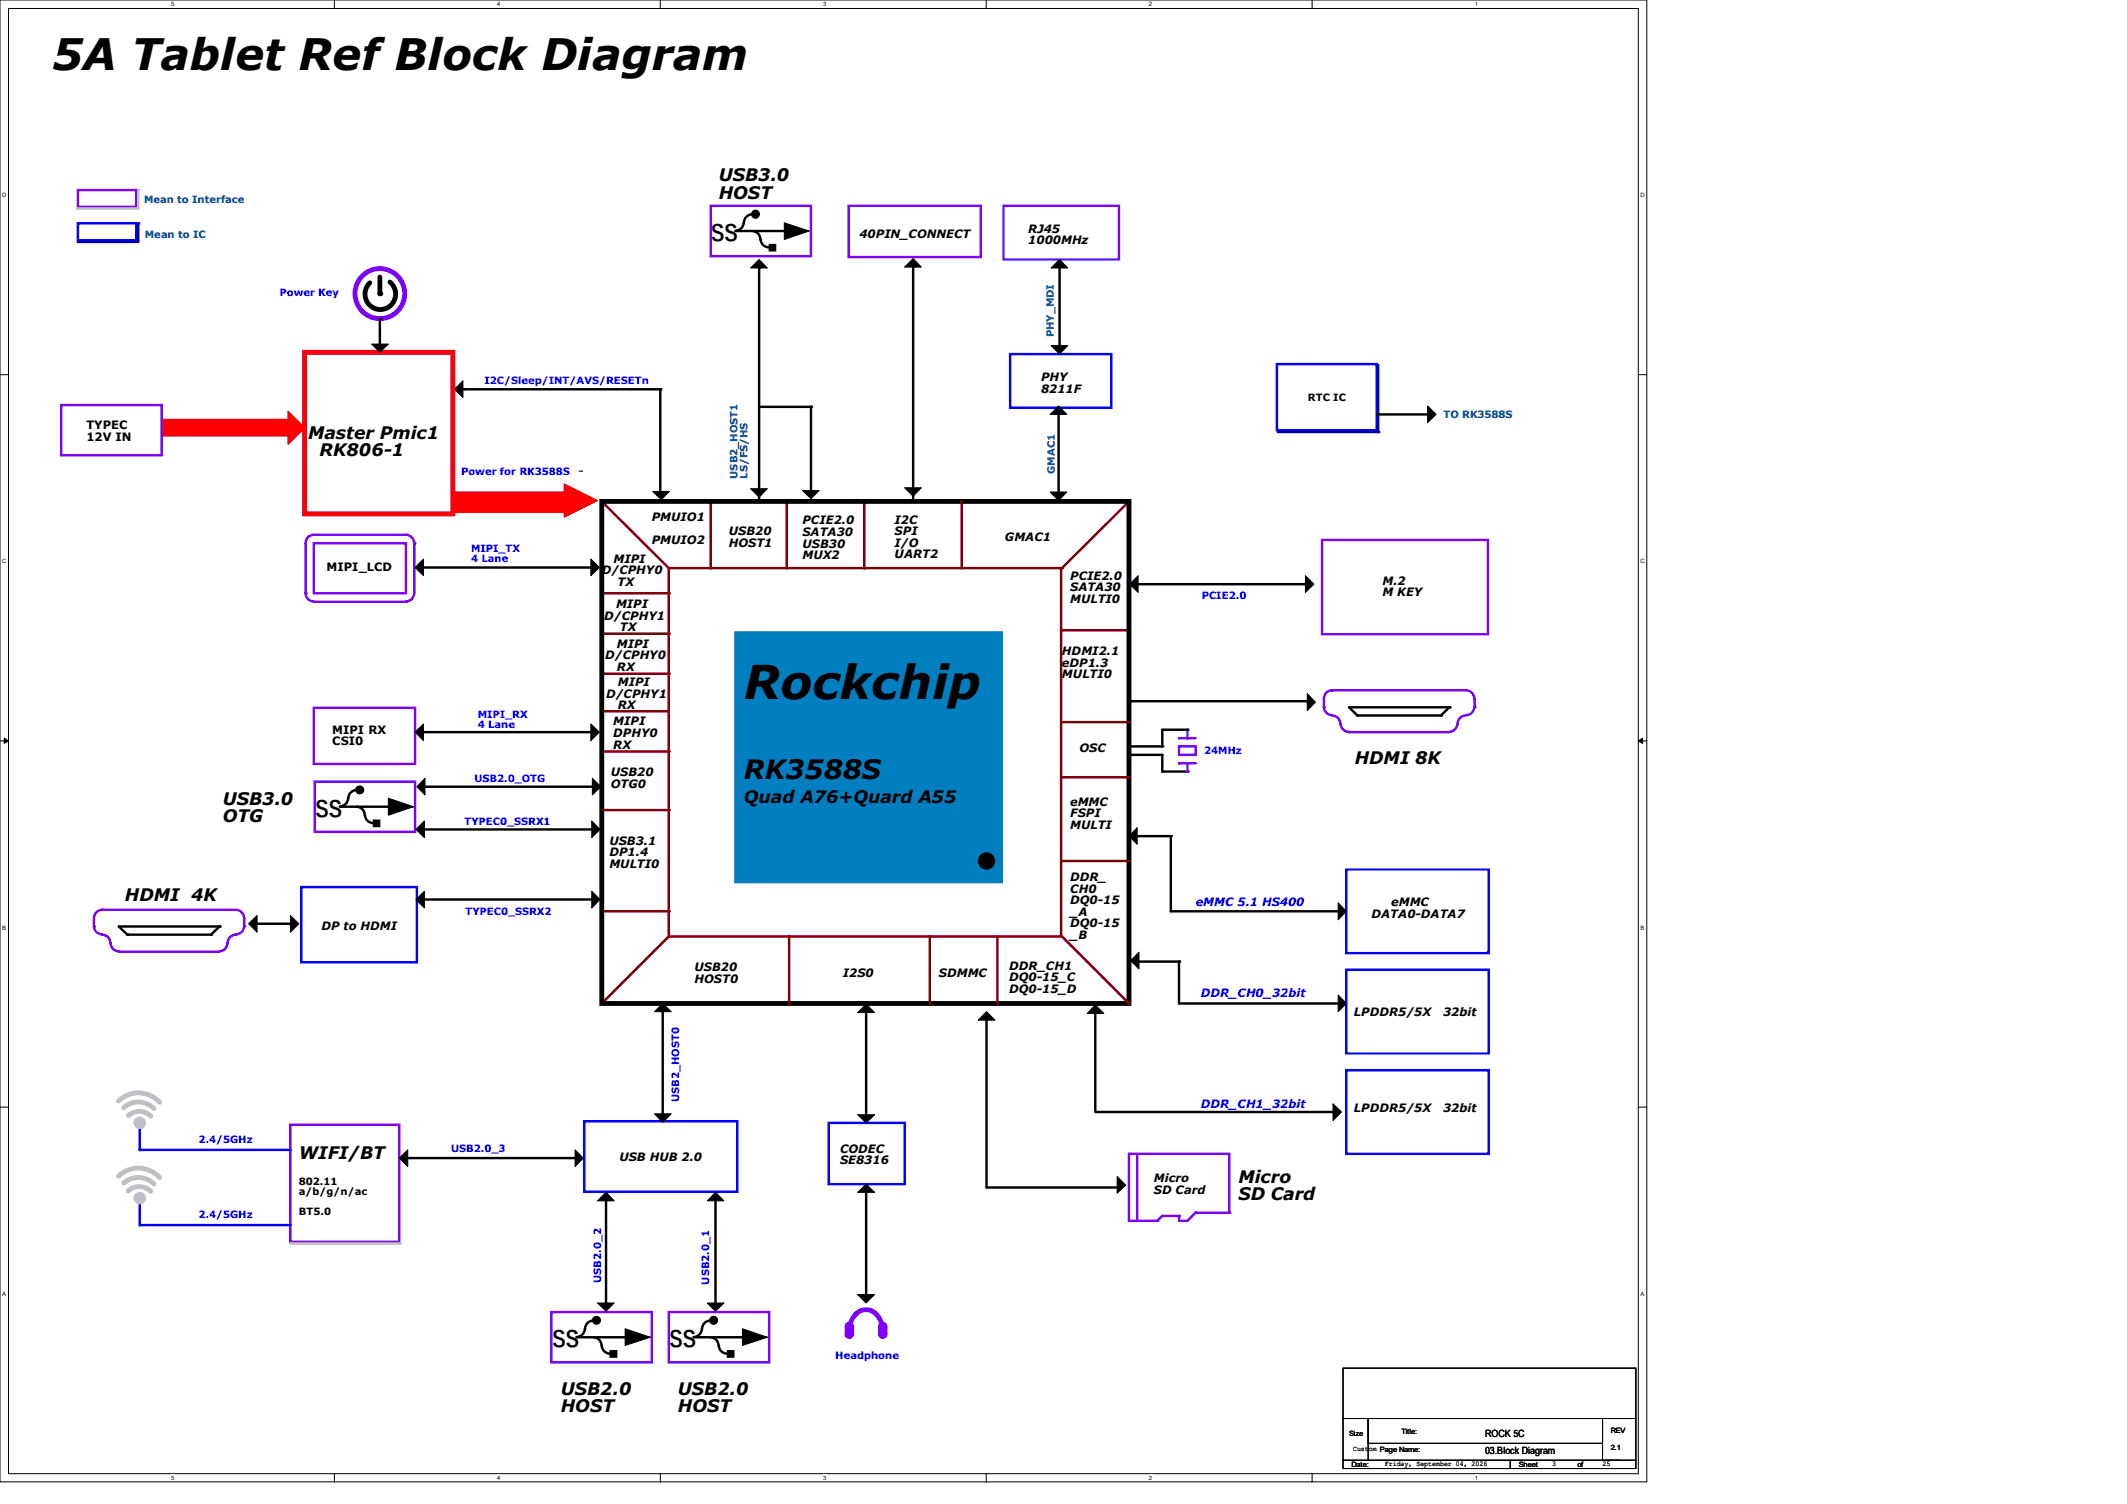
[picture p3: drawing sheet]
<svg xmlns="http://www.w3.org/2000/svg" width="297mm" height="210mm" viewBox="0 0 297 210" stroke-linecap="round" stroke-linejoin="round" font-family="sans-serif">
<path d="M0 0h230v206.9h-230zM1.2 1.2h227.6v204.6h-227.6z" fill="none" stroke="#000" stroke-width=".14"/>
<g fill="#fff">
<path d="M23.9 .1h.5v1h-.5z"/>
<path d="M23.9 205.9h.5v.9h-.5z"/>
</g>
<path d="M46.7 0v1.2M46.7 205.8v1.2" fill="none" stroke="#000" stroke-width=".14"/>
<g fill="#fff">
<path d="M69.4 .1h.5v1h-.5z"/>
<path d="M69.4 205.9h.5v.9h-.5z"/>
</g>
<path d="M92.2 0v1.2M92.2 205.8v1.2" fill="none" stroke="#000" stroke-width=".14"/>
<g fill="#fff">
<path d="M114.9 .1h.5v1h-.5z"/>
<path d="M114.9 205.9h.5v.9h-.5z"/>
</g>
<path d="M137.7 0v1.2M137.7 205.8v1.2" fill="none" stroke="#000" stroke-width=".14"/>
<g fill="#fff">
<path d="M160.4 .1h.5v1h-.5z"/>
<path d="M160.4 205.9h.5v.9h-.5z"/>
</g>
<path d="M183.2 0v1.2M183.2 205.8v1.2" fill="none" stroke="#000" stroke-width=".14"/>
<g fill="#fff">
<path d="M206 .1h.4v1h-.4z"/>
<path d="M206 205.9h.4v.9h-.4z"/>
<path d="M.3 26.8h.6v.9h-.6z"/>
<path d="M229.1 26.8h.6v.9h-.6z"/>
<path d="M.3 77.9h.6v.9h-.6z"/>
<path d="M229.1 77.9h.6v.9h-.6z"/>
</g>
<path d="M0 52.3h1.2M228.8 52.3h1.2" fill="none" stroke="#000" stroke-width=".14"/>
<g fill="#fff">
<path d="M.3 129h.5v1h-.5z"/>
<path d="M229.1 129h.5v1h-.5z"/>
</g>
<path d="M0 103.5h1.2M228.8 103.5h1.2" fill="none" stroke="#000" stroke-width=".14"/>
<path d="M.6 103.1l.6 .4-.6 .3zM228.8 103.5l.6-.4v.7z" fill="#000" stroke="#000" stroke-width=".14"/>
<g fill="#fff">
<path d="M.3 180.2h.5v.9h-.5z"/>
<path d="M229.1 180.2h.5v.9h-.5z"/>
</g>
<path d="M0 154.6h1.2M228.8 154.6h1.2" fill="none" stroke="#000" stroke-width=".14"/>
<g fill="#7f00ff" stroke="#7f00ff" stroke-width=".14">
<path d="M118 185.2h1.2v1.2h-1.2z" fill-rule="evenodd"/>
<path d="M122.7 185.2h1.2v1.2h-1.2z" fill-rule="evenodd"/>
<circle cx="118.6" cy="186.4" r=".56"/>
<circle cx="123.3" cy="186.4" r=".56"/>
<circle cx="118.6" cy="185.2" r=".56"/>
<circle cx="123.3" cy="185.2" r=".56"/>
</g>
<path d="M118.6 185.8a2.71 2.71 0 0 1 2.3-2.9 2.71 2.71 0 0 1 2.3 2.9" fill="none" stroke="#7f00ff" stroke-width=".68"/>
<g fill="#000" stroke="#000" stroke-width=".14">
<path d="M64.6 53.2v2.3l-1.1-1.1z" fill-rule="evenodd"/>
<path d="M182.5 96.9l1.2 1.1-1.2 1.2z" fill-rule="evenodd"/>
</g>
<path d="M64.7 54.4h27.5v14.4M157.9 97.9h25.1" fill="none" stroke="#000" stroke-width=".34"/>
<g fill="#000">
<circle cx="64.7" cy="54.4" r=".17"/>
<circle cx="92.2" cy="54.4" r=".17"/>
<circle cx="157.9" cy="97.9" r=".17"/>
</g>
<path d="M178.3 50.8h13.9v9.3h-13.9z" fill="none" stroke="#00f" stroke-width=".34"/>
<path d="M178.4 60.3h14" fill="none" stroke="#00009f" stroke-width=".34"/>
<circle cx="192.4" cy="60.3" r=".17" fill="#00009f"/>
<path d="M192.4 51v9.3" fill="none" stroke="#00009f" stroke-width=".34"/>
<circle cx="192.4" cy="60.3" r=".17" fill="#00009f"/>
<path d="M199.3 56.7l1.2 1.2-1.2 1.1z" fill-rule="evenodd" fill="#000" stroke="#000" stroke-width=".14"/>
<path d="M192.3 57.9h7" fill="none" stroke="#000" stroke-width=".34"/>
<circle cx="199.3" cy="57.9" r=".17" fill="#000"/>
<path d="M148.3 88h9.3" fill="none" stroke="#7f0000" stroke-width=".34"/>
<circle cx="157.6" cy="88" r=".17" fill="#7f0000"/>
<path d="M99.2 70v9.3" fill="none" stroke="#7f0000" stroke-width=".34"/>
<circle cx="99.2" cy="79.3" r=".17" fill="#7f0000"/>
<path d="M80.9 65.8h.3M81.2 65.8h.1" fill="none" stroke="#000" stroke-width=".14"/>
<path d="M84 70l9.4 9.3" fill="none" stroke="#7f0000" stroke-width=".34"/>
<circle cx="93.4" cy="79.3" r=".17" fill="#7f0000"/>
<path d="M84 104.9h9.4" fill="none" stroke="#7f0000" stroke-width=".34"/>
<circle cx="93.4" cy="104.9" r=".17" fill="#7f0000"/>
<path d="M84 82.8h9.4" fill="none" stroke="#7f0000" stroke-width=".34"/>
<circle cx="93.4" cy="82.8" r=".17" fill="#7f0000"/>
<path d="M84 88.5h9.4" fill="none" stroke="#7f0000" stroke-width=".34"/>
<circle cx="93.4" cy="88.5" r=".17" fill="#7f0000"/>
<path d="M84 94.1h9.4" fill="none" stroke="#7f0000" stroke-width=".34"/>
<circle cx="93.4" cy="94.1" r=".17" fill="#7f0000"/>
<path d="M83.9 99.3h9.4" fill="none" stroke="#7f0000" stroke-width=".34"/>
<circle cx="93.3" cy="99.3" r=".17" fill="#7f0000"/>
<path d="M93.4 130.8l-9.4 9.3" fill="none" stroke="#7f0000" stroke-width=".34"/>
<circle cx="84" cy="140.1" r=".17" fill="#7f0000"/>
<path d="M120.7 70v9.3" fill="none" stroke="#7f0000" stroke-width=".34"/>
<circle cx="120.7" cy="79.3" r=".17" fill="#7f0000"/>
<path d="M84 127.3h9.4" fill="none" stroke="#7f0000" stroke-width=".34"/>
<circle cx="93.4" cy="127.3" r=".17" fill="#7f0000"/>
<path d="M157.6 70l-9.3 9.3" fill="none" stroke="#7f0000" stroke-width=".34"/>
<circle cx="148.3" cy="79.3" r=".17" fill="#7f0000"/>
<path d="M109.9 70v9.3" fill="none" stroke="#7f0000" stroke-width=".34"/>
<circle cx="109.9" cy="79.3" r=".17" fill="#7f0000"/>
<path d="M84 70h73.6v70.1h-73.6z" fill="none" stroke="#000" stroke-width=".68"/>
<path d="M102.6 88.2h37.4v35.1h-37.4z" fill-rule="evenodd" fill="#007fc0" stroke="#007fc0" stroke-width=".14"/>
<g fill="#000" stroke="#000" stroke-width=".14">
<path d="M106 36.2l1.1 1.2h-2.3z" fill-rule="evenodd"/>
<path d="M107.4 34.1h.9v1h-.9z" fill-rule="evenodd"/>
<path d="M109.5 31.1l3.5 1.2h-1.2h1.2l-3.5 1.1z" fill-rule="evenodd"/>
<path d="M104.8 68.2h2.3l-1.1 1.2z" fill-rule="evenodd"/>
<circle cx="105.5" cy="29.9" r=".56"/>
<circle cx="137.8" cy="120.2" r="1.14"/>
</g>
<path d="M102.7 32.3h7.8M103.8 31.1a1.14 1.14 0 0 1-1.1 1.1M105.1 32.3a1.15 1.15 0 0 1 1.1 1.1M105.1 29.9a1.15 1.15 0 0 0-1.2 1.2M106 37.4v32.2M106.2 33.4a1.15 1.15 0 0 0 1.2 1.1M157.6 105.4h4.7v2.3h3.5" fill="none" stroke="#000" stroke-width=".34"/>
<path d="M93.4 79.3h54.8v51.5h-54.8z" fill="none" stroke="#7f0000" stroke-width=".34"/>
<g fill="#000">
<circle cx="106" cy="37.4" r=".17"/>
<circle cx="110.5" cy="32.3" r=".17"/>
<circle cx="157.6" cy="105.4" r=".17"/>
<circle cx="162.3" cy="107.7" r=".17"/>
<circle cx="165.8" cy="107.7" r=".17"/>
</g>
<path d="M99.2 28.7h14v7.1h-14zM164.6 104.2h2.4v1.2h-2.4zM164.6 103.1h2.4" fill="none" stroke="#7f00ff" stroke-width=".34"/>
<circle cx="164.6" cy="103.1" r=".17" fill="#7f00ff"/>
<path d="M165.8 101.9v1.2" fill="none" stroke="#7f00ff" stroke-width=".34"/>
<circle cx="165.8" cy="103.1" r=".17" fill="#7f00ff"/>
<path d="M164.6 106.6h2.4" fill="none" stroke="#7f00ff" stroke-width=".34"/>
<circle cx="164.6" cy="106.6" r=".17" fill="#7f00ff"/>
<path d="M165.8 106.6v1.1" fill="none" stroke="#7f00ff" stroke-width=".34"/>
<circle cx="165.8" cy="107.7" r=".17" fill="#7f00ff"/>
<path d="M165.8 101.9h-3.5v2.3h-4.7" fill="none" stroke="#000" stroke-width=".34"/>
<g fill="#000">
<circle cx="157.6" cy="104.2" r=".17"/>
<circle cx="162.3" cy="104.2" r=".17"/>
<circle cx="165.8" cy="101.9" r=".17"/>
</g>
<path d="M148.3 130.8l9.3 9.3" fill="none" stroke="#7f0000" stroke-width=".34"/>
<circle cx="157.6" cy="140.1" r=".17" fill="#7f0000"/>
<path d="M148.3 100.8h9.3" fill="none" stroke="#7f0000" stroke-width=".34"/>
<circle cx="157.6" cy="100.8" r=".17" fill="#7f0000"/>
<path d="M148.3 120.2h9.3" fill="none" stroke="#7f0000" stroke-width=".34"/>
<circle cx="157.6" cy="120.2" r=".17" fill="#7f0000"/>
<path d="M139.3 130.8v9.3" fill="none" stroke="#7f0000" stroke-width=".34"/>
<circle cx="139.3" cy="140.1" r=".17" fill="#7f0000"/>
<path d="M188 121.4h19.9v11.7h-19.9zM188 135.4h19.9v11.7h-19.9z" fill="none" stroke="#00f" stroke-width=".34"/>
<path d="M186.9 126.1l1.1 1.2-1.1 1.1z" fill-rule="evenodd" fill="#000" stroke="#000" stroke-width=".14"/>
<path d="M163.5 127.3h23.4" fill="none" stroke="#000" stroke-width=".34"/>
<circle cx="186.9" cy="127.3" r=".17" fill="#000"/>
<path d="M148.3 108.5h9.3" fill="none" stroke="#7f0000" stroke-width=".34"/>
<circle cx="157.6" cy="108.5" r=".17" fill="#7f0000"/>
<path d="M163.5 116.8v10.5M153 141.3v13.8" fill="none" stroke="#000" stroke-width=".34"/>
<g fill="#000">
<circle cx="163.5" cy="116.8" r=".17"/>
<circle cx="153" cy="141.3" r=".17"/>
</g>
<g fill="#000" stroke="#000" stroke-width=".14">
<path d="M158.8 115.6v2.3l-1.2-1.1z" fill-rule="evenodd"/>
<path d="M153 140.3l1.1 1.2h-2.3z" fill-rule="evenodd"/>
<path d="M186.1 154.1l1.2 1.2-1.2 1.2z" fill-rule="evenodd"/>
</g>
<path d="M42.5 49.2h20.7v22.6h-20.7z" fill="none" stroke="#f00" stroke-width=".68"/>
<g fill="#f00" stroke="#f00" stroke-width=".14">
<path d="M63.3 68.7h15.6v2.8h-15.6z" fill-rule="evenodd"/>
<path d="M78.8 67.6l4.6 2.3-4.6 2.3z" fill-rule="evenodd"/>
</g>
<path d="M167 169.3h4.7" fill="none" stroke="#7f00ff" stroke-width=".34"/>
<circle cx="167" cy="169.3" r=".17" fill="#7f00ff"/>
<path d="M167 169.3l-1.2 1.2" fill="none" stroke="#7f00ff" stroke-width=".34"/>
<circle cx="167" cy="169.3" r=".17" fill="#7f00ff"/>
<path d="M164.6 170.5h1.2" fill="none" stroke="#7f00ff" stroke-width=".34"/>
<circle cx="164.6" cy="170.5" r=".17" fill="#7f00ff"/>
<path d="M164.6 169.8v.7" fill="none" stroke="#7f00ff" stroke-width=".34"/>
<circle cx="164.6" cy="169.8" r=".17" fill="#7f00ff"/>
<path d="M162.3 169.8h2.3" fill="none" stroke="#7f00ff" stroke-width=".34"/>
<circle cx="162.3" cy="169.8" r=".17" fill="#7f00ff"/>
<path d="M162.3 169.8l-.7 .7" fill="none" stroke="#7f00ff" stroke-width=".34"/>
<circle cx="161.6" cy="170.5" r=".17" fill="#7f00ff"/>
<path d="M157.6 170.5h4" fill="none" stroke="#7f00ff" stroke-width=".34"/>
<circle cx="161.6" cy="170.5" r=".17" fill="#7f00ff"/>
<path d="M157.6 161.1h14.1" fill="none" stroke="#7f00ff" stroke-width=".34"/>
<circle cx="157.6" cy="161.1" r=".17" fill="#7f00ff"/>
<path d="M158.8 161.1v9.4" fill="none" stroke="#7f00ff" stroke-width=".34"/>
<circle cx="158.8" cy="170.5" r=".17" fill="#7f00ff"/>
<path d="M171.7 161.1v8.2" fill="none" stroke="#7f00ff" stroke-width=".34"/>
<circle cx="171.7" cy="169.3" r=".17" fill="#7f00ff"/>
<path d="M157.6 161.1v9.4" fill="none" stroke="#7f00ff" stroke-width=".34"/>
<circle cx="157.6" cy="170.5" r=".17" fill="#7f00ff"/>
<g fill="#000" stroke="#000" stroke-width=".14">
<path d="M91.1 68.6h2.4l-1.2 1.2z" fill-rule="evenodd"/>
<path d="M137.8 141.3l1.1 1.2h-2.3z" fill-rule="evenodd"/>
<path d="M156 164.3l1.2 1.2-1.2 1.1z" fill-rule="evenodd"/>
</g>
<path d="M137.8 141.7v24.1h18.5" fill="none" stroke="#000" stroke-width=".34"/>
<g fill="#000">
<circle cx="137.8" cy="141.7" r=".17"/>
<circle cx="156.3" cy="165.8" r=".17"/>
</g>
<g fill="#f00" stroke="#f00" stroke-width=".14">
<path d="M22.7 58.5h17.5v2.4h-17.5z" fill-rule="evenodd"/>
<path d="M40.2 57.4l2.3 2.3-2.3 2.4z" fill-rule="evenodd"/>
</g>
<path d="M129.8 130.8v9.3" fill="none" stroke="#7f0000" stroke-width=".34"/>
<circle cx="129.8" cy="140.1" r=".17" fill="#7f0000"/>
<path d="M10.9 26.5h8.2v2.4h-8.2z" fill="none" stroke="#7f00ff" stroke-width=".34"/>
<path d="M19.3 26.5v2.6" fill="none" stroke="#c0c0c0" stroke-width=".34"/>
<circle cx="19.3" cy="26.5" r=".17" fill="#c0c0c0"/>
<path d="M10.8 29.1h8.5" fill="none" stroke="#c0c0c0" stroke-width=".34"/>
<circle cx="10.8" cy="29.1" r=".17" fill="#c0c0c0"/>
<path d="M10.9 31.2h8.2v2.4h-8.2z" fill="none" stroke="#00f" stroke-width=".34"/>
<path d="M10.9 33.8h8.4" fill="none" stroke="#00009f" stroke-width=".34"/>
<circle cx="10.9" cy="33.8" r=".17" fill="#00009f"/>
<path d="M19.3 31.2v2.6" fill="none" stroke="#00009f" stroke-width=".34"/>
<circle cx="19.3" cy="31.2" r=".17" fill="#00009f"/>
<path d="M110.2 130.8v9.3" fill="none" stroke="#7f0000" stroke-width=".34"/>
<circle cx="110.2" cy="140.1" r=".17" fill="#7f0000"/>
<path d="M106.2 56.8h7v11.7M153 155.3h33.6" fill="none" stroke="#000" stroke-width=".34"/>
<g fill="#000">
<circle cx="113.2" cy="56.8" r=".17"/>
<circle cx="186.6" cy="155.3" r=".17"/>
</g>
<path d="M112.1 68.5h2.3l-1.2 1.1z" fill-rule="evenodd" fill="#000" stroke="#000" stroke-width=".14"/>
<path d="M188 149.4h19.9v11.7h-19.9z" fill="none" stroke="#00f" stroke-width=".34"/>
<path d="M134.3 70v9.3" fill="none" stroke="#7f0000" stroke-width=".34"/>
<circle cx="134.3" cy="79.3" r=".17" fill="#7f0000"/>
<path d="M57.9 75.9v6.9" fill="none" stroke="#7f00ff" stroke-width=".34"/>
<circle cx="57.9" cy="75.9" r=".17" fill="#7f00ff"/>
<path d="M43.8 74.7h12.9" fill="none" stroke="#7f00ff" stroke-width=".34"/>
<circle cx="56.7" cy="74.7" r=".17" fill="#7f00ff"/>
<path d="M42.7 75.9v6.9" fill="none" stroke="#7f00ff" stroke-width=".34"/>
<circle cx="42.7" cy="82.8" r=".17" fill="#7f00ff"/>
<path d="M43.8 74.7a1.14 1.14 0 0 0-1.1 1.2M56.7 74.7a1.15 1.15 0 0 1 1.1 1.2M42.7 82.8a1.14 1.14 0 0 0 1.1 1.2M43.8 84h12.9M57.8 82.8a1.15 1.15 0 0 1-1.1 1.2" fill="none" stroke="#7f00ff" stroke-width=".34"/>
<circle cx="56.7" cy="84" r=".17" fill="#7f00ff"/>
<path d="M43.8 75.9h12.9v6.9h-12.9zM186 96.4h18.7" fill="none" stroke="#7f00ff" stroke-width=".34"/>
<circle cx="186" cy="96.4" r=".17" fill="#7f00ff"/>
<path d="M184.9 97.6v1.2" fill="none" stroke="#7f00ff" stroke-width=".34"/>
<circle cx="184.9" cy="98.8" r=".17" fill="#7f00ff"/>
<path d="M188.4 102.2h14" fill="none" stroke="#7f00ff" stroke-width=".34"/>
<circle cx="188.4" cy="102.2" r=".17" fill="#7f00ff"/>
<path d="M184.9 98.8a1.15 1.15 0 0 0 1.1 1.1M186 99.9a1.14 1.14 0 0 1 1.2 1.2M205.9 97.6v1.2M187.2 101.1a1.15 1.15 0 0 0 1.2 1.1" fill="none" stroke="#7f00ff" stroke-width=".34"/>
<circle cx="205.9" cy="98.8" r=".17" fill="#7f00ff"/>
<path d="M186 96.4a1.14 1.14 0 0 0-1.1 1.2M204.7 99.9a1.15 1.15 0 0 0-1.2 1.2M204.7 96.4a1.16 1.16 0 0 1 1.2 1.2M205.9 98.8a1.15 1.15 0 0 1-1.2 1.1M203.5 101.1a1.14 1.14 0 0 1-1.1 1.1M40.6 157.1h15.2v16.3h-15.2z" fill="none" stroke="#7f00ff" stroke-width=".34"/>
<path d="M188.4 98.8h14l-1.2 1.1h-11.7zM158.8 116.8h4.7M158.8 134.3h5.8v5.8h22.3" fill="none" stroke="#000" stroke-width=".34"/>
<g fill="#000">
<circle cx="189.5" cy="99.9" r=".17"/>
<circle cx="201.2" cy="99.9" r=".17"/>
<circle cx="202.4" cy="98.8" r=".17"/>
<circle cx="158.8" cy="116.8" r=".17"/>
<circle cx="164.6" cy="134.3" r=".17"/>
<circle cx="186.9" cy="140.1" r=".17"/>
</g>
<g fill="#000" stroke="#000" stroke-width=".14">
<path d="M157.9 134.2l1.1-1.2v2.3z" fill-rule="evenodd"/>
<path d="M186.9 138.9l1.1 1.2-1.1 1.2z" fill-rule="evenodd"/>
</g>
<path d="M16.5 164.2a4 4 0 0 1 5.8 .2M17.3 165.2a3.1 3.1 0 0 1 4.2 .1M17.9 166.3a2.26 2.26 0 0 1 3.2 .1" fill="none" stroke="#c0c0c0" stroke-width=".68"/>
<path d="M19.5 167.6v3.5" fill="none" stroke="#00f" stroke-width=".34"/>
<circle cx="19.5" cy="171.1" r=".17" fill="#00f"/>
<path d="M40.6 173.7h15.4" fill="none" stroke="#c0c0c0" stroke-width=".34"/>
<circle cx="40.6" cy="173.7" r=".17" fill="#c0c0c0"/>
<path d="M16.5 153.7a4 4 0 0 1 5.8 .2M17.3 154.7a3.1 3.1 0 0 1 4.2 .1M17.9 155.8a2.28 2.28 0 0 1 3.2 .1" fill="none" stroke="#c0c0c0" stroke-width=".68"/>
<path d="M19.5 157.1v3.5" fill="none" stroke="#00f" stroke-width=".34"/>
<circle cx="19.5" cy="160.6" r=".17" fill="#00f"/>
<circle cx="19.5" cy="167.3" r=".8" fill="#c0c0c0" stroke="#c0c0c0" stroke-width=".14"/>
<path d="M19.5 171.1h21.1" fill="none" stroke="#00f" stroke-width=".34"/>
<circle cx="19.5" cy="171.1" r=".17" fill="#00f"/>
<path d="M19.5 160.6h21.1" fill="none" stroke="#00f" stroke-width=".34"/>
<circle cx="19.5" cy="160.6" r=".17" fill="#00f"/>
<circle cx="19.5" cy="156.8" r=".8" fill="#c0c0c0" stroke="#c0c0c0" stroke-width=".14"/>
<path d="M53 44.5v3.5M56.9 161.7h23.4M80.5 186.7h7.8M81.7 185.5a1.15 1.15 0 0 1-1.2 1.2M82.8 186.7a1.14 1.14 0 0 1 1.2 1.2M82.8 184.4a1.14 1.14 0 0 0-1.1 1.1M84 187.9a1.14 1.14 0 0 0 1.2 1.1M96.9 186.7h7.8M98 185.5a1.14 1.14 0 0 1-1.1 1.2M99.2 186.7a1.15 1.15 0 0 1 1.1 1.2M99.2 184.4a1.14 1.14 0 0 0-1.2 1.1M100.4 187.9a1.14 1.14 0 0 0 1.1 1.1" fill="none" stroke="#000" stroke-width=".34"/>
<g fill="#000">
<circle cx="53" cy="44.5" r=".17"/>
<circle cx="53" cy="41" r=".34"/>
<circle cx="80.3" cy="161.7" r=".17"/>
<circle cx="88.3" cy="186.7" r=".17"/>
<circle cx="104.7" cy="186.7" r=".17"/>
</g>
<g fill="#000" stroke="#000" stroke-width=".14">
<path d="M51.9 48h2.3l-1.2 1.2z" fill-rule="evenodd"/>
<path d="M55.8 161.7l1.1-1.1v2.3z" fill-rule="evenodd"/>
<path d="M80.3 160.6l1.1 1.1-1.1 1.2z" fill-rule="evenodd"/>
<path d="M85.2 188.6h.9v.9h-.9z" fill-rule="evenodd"/>
<path d="M87.3 185.5l3.5 1.2h-1.2h1.2l-3.5 1.2z" fill-rule="evenodd"/>
<path d="M101.6 188.6h.9v.9h-.9z" fill-rule="evenodd"/>
<path d="M103.7 185.5l3.4 1.2h-1.1h1.1l-3.4 1.2z" fill-rule="evenodd"/>
<circle cx="83.3" cy="184.4" r=".56"/>
<circle cx="99.6" cy="184.4" r=".56"/>
</g>
<circle cx="53" cy="41" r="3.5" fill="none" stroke="#7f00ff" stroke-width=".68"/>
<path d="M53 38.7v2.3M54.4 39.4a2.15 2.15 0 0 1 .3 3.1 2.15 2.15 0 0 1-3.1 .1 2.15 2.15 0 0 1 0-3.1" fill="none" stroke="#000" stroke-width=".68"/>
<path d="M81.6 156.6h21.4v9.8h-21.4zM115.7 156.8h10.6v8.6h-10.6z" fill="none" stroke="#00f" stroke-width=".34"/>
<path d="M43.8 98.8h14.2v7.9h-14.2zM77 183.2h14v7h-14zM93.4 183.2h14v7h-14z" fill="none" stroke="#7f00ff" stroke-width=".34"/>
<path d="M84 113.1h9.4" fill="none" stroke="#7f0000" stroke-width=".34"/>
<circle cx="93.4" cy="113.1" r=".17" fill="#7f0000"/>
<path d="M47.5 112.6h7.8M48.6 111.5a1.15 1.15 0 0 1-1.1 1.1M49.8 112.6a1.14 1.14 0 0 1 1.1 1.2M49.8 110.3a1.14 1.14 0 0 0-1.2 1.2M51 113.8a1.15 1.15 0 0 0 1.1 1.1" fill="none" stroke="#000" stroke-width=".34"/>
<circle cx="55.3" cy="112.6" r=".17" fill="#000"/>
<g fill="#000" stroke="#000" stroke-width=".14">
<path d="M52.1 114.5h.9v.9h-.9z" fill-rule="evenodd"/>
<path d="M54.2 111.5l3.5 1.1h-1.1h1.1l-3.5 1.2z" fill-rule="evenodd"/>
<circle cx="50.2" cy="110.3" r=".56"/>
</g>
<path d="M43.9 109.1h14.1v7.1h-14.1zM14.3 127h18.7" fill="none" stroke="#7f00ff" stroke-width=".34"/>
<path d="M42.1 123.9h16.1v10.5h-16.1z" fill="none" stroke="#00f" stroke-width=".34"/>
<circle cx="14.3" cy="127" r=".17" fill="#7f00ff"/>
<path d="M13.1 128.2v1.2" fill="none" stroke="#7f00ff" stroke-width=".34"/>
<circle cx="13.1" cy="129.4" r=".17" fill="#7f00ff"/>
<path d="M16.6 132.9h14" fill="none" stroke="#7f00ff" stroke-width=".34"/>
<circle cx="16.6" cy="132.9" r=".17" fill="#7f00ff"/>
<path d="M13.1 129.4a1.15 1.15 0 0 0 1.2 1.1M14.3 130.5a1.16 1.16 0 0 1 1.1 1.2M15.5 131.7a1.15 1.15 0 0 0 1.1 1.1M34.1 128.2v1.2" fill="none" stroke="#7f00ff" stroke-width=".34"/>
<circle cx="34.1" cy="129.4" r=".17" fill="#7f00ff"/>
<path d="M118.5 28.7h18.4v7.2h-18.4zM140.1 28.7h16.2v7.5h-16.2zM8.6 56.6h14v7h-14zM184.6 75.4h23.2v13.2h-23.2zM14.3 127a1.14 1.14 0 0 0-1.2 1.2M31.8 131.7a1.16 1.16 0 0 1-1.2 1.1M33 130.5a1.15 1.15 0 0 0-1.2 1.2M33 127a1.15 1.15 0 0 1 1.1 1.2M34.1 129.4a1.14 1.14 0 0 1-1.1 1.1" fill="none" stroke="#7f00ff" stroke-width=".34"/>
<g fill="none" stroke="#000" stroke-width=".34">
<path d="M127.5 37.3v32.3M148 36.6v11.7M147.8 57v11.7M59.1 79.2h23.4M158.9 81.6h23.4M59.1 102.2h23.4M59.3 115.8h23.3M59.4 109.9h23.3M16.6 129.4h14l-1.1 1.1h-11.7zM35.9 129h4.7M59.3 125.6h23.3M92.5 140.3v16"/>
<path d="M120.9 140.5v15.8M84.6 166.8v15.8M99.9 166.8v15.8M120.9 165.6v15.9"/>
</g>
<g fill="#000">
<circle cx="127.5" cy="37.3" r=".17"/>
<circle cx="148" cy="36.6" r=".17"/>
<circle cx="147.8" cy="57" r=".17"/>
<circle cx="82.5" cy="79.2" r=".17"/>
<circle cx="182.3" cy="81.6" r=".17"/>
<circle cx="82.5" cy="102.2" r=".17"/>
<circle cx="82.6" cy="115.8" r=".17"/>
<circle cx="82.7" cy="109.9" r=".17"/>
<circle cx="17.8" cy="130.5" r=".17"/>
<circle cx="29.5" cy="130.5" r=".17"/>
<circle cx="30.6" cy="129.4" r=".17"/>
<circle cx="40.6" cy="129" r=".17"/>
<circle cx="82.6" cy="125.6" r=".17"/>
<circle cx="92.5" cy="140.3" r=".17"/>
<circle cx="120.9" cy="140.5" r=".17"/>
<circle cx="84.6" cy="166.8" r=".17"/>
<circle cx="99.9" cy="166.8" r=".17"/>
<circle cx="120.9" cy="165.6" r=".17"/>
</g>
<path d="M141.1 49.4h14.1v7.5h-14.1z" fill="none" stroke="#00f" stroke-width=".34"/>
<g fill="#000" stroke="#000" stroke-width=".14">
<path d="M127.5 36.1l1.2 1.2h-2.4z" fill-rule="evenodd"/>
<path d="M148 36.2l1.1 1.2h-2.3z" fill-rule="evenodd"/>
<path d="M147.8 56.7l1.2 1.2h-2.4z" fill-rule="evenodd"/>
<path d="M146.8 48.3h2.3l-1.1 1.1z" fill-rule="evenodd"/>
<path d="M58 79.2l1.1-1.1v2.3z" fill-rule="evenodd"/>
<path d="M82.5 78.1l1.2 1.1-1.2 1.2z" fill-rule="evenodd"/>
<path d="M126.3 68.1h2.4l-1.2 1.2z" fill-rule="evenodd"/>
<path d="M146.6 68.7h2.4l-1.2 1.2z" fill-rule="evenodd"/>
<path d="M158.9 80.4v2.3l-1.2-1.1z" fill-rule="evenodd"/>
<path d="M182.3 80.4l1.2 1.2-1.2 1.1z" fill-rule="evenodd"/>
<path d="M58 102.2l1.1-1.1v2.3z" fill-rule="evenodd"/>
<path d="M59.3 114.6v2.4l-1.2-1.2z" fill-rule="evenodd"/>
<path d="M59.4 108.7v2.3l-1.2-1.1z" fill-rule="evenodd"/>
<path d="M82.5 101.1l1.2 1.1-1.2 1.2z" fill-rule="evenodd"/>
<path d="M82.6 114.6l1.2 1.2-1.2 1.2z" fill-rule="evenodd"/>
<path d="M82.7 108.7l1.2 1.2-1.2 1.1z" fill-rule="evenodd"/>
<path d="M34.7 129l1.2-1.2v2.4z" fill-rule="evenodd"/>
<path d="M40.6 127.8l1.1 1.2-1.1 1.2z" fill-rule="evenodd"/>
<path d="M58.1 125.6l1.2-1.1v2.3z" fill-rule="evenodd"/>
<path d="M82.6 124.5l1.2 1.1-1.2 1.2z" fill-rule="evenodd"/>
<path d="M92.5 140.1l1.2 1.2h-2.3z" fill-rule="evenodd"/>
<path d="M91.4 155.5h2.3l-1.2 1.2z" fill-rule="evenodd"/>
<path d="M119.8 155.7h2.3l-1.2 1.1z" fill-rule="evenodd"/>
<path d="M120.9 140.2l1.2 1.2h-2.3z" fill-rule="evenodd"/>
<path d="M83.4 167.7l1.2-1.2 1.2 1.2z" fill-rule="evenodd"/>
<path d="M99.9 166.5l1.2 1.2h-2.3z" fill-rule="evenodd"/>
<path d="M119.8 166.5l1.1-1.1 1.2 1.1z" fill-rule="evenodd"/>
<path d="M83.4 181.9h2.4l-1.2 1.2z" fill-rule="evenodd"/>
<path d="M98.8 181.9h2.3l-1.2 1.2z" fill-rule="evenodd"/>
<path d="M119.8 180.8h2.3l-1.2 1.1z" fill-rule="evenodd"/>
</g>
<path d="M187.5 191.1h40.9v7h-40.9zM187.5 198.1h3.6v5.8h-3.6zM191.1 198.1h32.7v3.4h-32.7zM223.8 198.1h4.6v5.8h-4.6zM187.5 203.9h23.4v1.2h-23.4zM191.1 203.9h35M210.9 203.9h17.5v1.2h-17.5zM226.1 203.9h.1" fill="none" stroke="#000" stroke-width=".14"/>
<text font-size="6.5" x="103.9" y="97.6">Rockchip</text>
<text font-size="6.1" x="7.3" y="9.8">5A Tablet Ref Block Diagram</text>
<text font-size="3.7" x="103.9" y="108.8">RK3588S</text>
<g font-size="3.4">
<text x="99.3" y="33.5">SS</text>
<text x="44.1" y="113.9">SS</text>
<text x="77.1" y="188">SS</text>
<text x="93.5" y="188">SS</text>
</g>
<g font-size="2.4">
<text x="100.4" y="25.3">USB3.0</text>
<text x="100.4" y="27.7">HOST</text>
<text x="43" y="61.3">Master Pmic1</text>
<text x="44.6" y="63.7">RK806-1</text>
<text x="189.2" y="106.6">HDMI 8K</text>
<text x="31.1" y="112.4">USB3.0</text>
<text x="103.9" y="112.1">Quad A76+Quard A55</text>
<text x="31.1" y="114.8">OTG</text>
<text x="17.4" y="125.8">HDMI 4K</text>
<text x="41.7" y="161.8">WIFI/BT</text>
<text x="172.9" y="165.2">Micro</text>
<text x="172.9" y="167.6">SD Card</text>
<text x="78.3" y="194.7">USB2.0</text>
<text x="78.3" y="197.1">HOST</text>
<text x="94.7" y="194.7">USB2.0</text>
<text x="94.7" y="197.1">HOST</text>
</g>
<g font-size="1.6">
<text x="120" y="33.2">40PIN_CONNECT</text>
<text x="143.6" y="32.5">RJ45</text>
<text x="143.6" y="34.1">1000MHz</text>
<text x="145.4" y="53.3">PHY</text>
<text x="12.1" y="59.9">TYPEC</text>
<text x="145.4" y="54.9">8211F</text>
<text x="12.1" y="61.6">12V IN</text>
<text x="91" y="72.8">PMUIO1</text>
<text x="91" y="76">PMUIO2</text>
<text x="101.8" y="74.8">USB20</text>
<text x="101.8" y="76.4">HOST1</text>
<text x="112.1" y="73.2">PCIE2.0</text>
<text x="112.1" y="74.8">SATA30</text>
<text x="112.1" y="76.5">USB30</text>
<text x="124.9" y="73.2">I2C</text>
<text x="124.9" y="74.8">SPI</text>
<text x="124.9" y="76.4">I/O</text>
<text x="124.9" y="78">UART2</text>
<text x="140.3" y="75.5">GMAC1</text>
<text x="45.6" y="79.8">MIPI_LCD</text>
<text x="84" y="80.2">D/CPHY0</text>
<text x="85.7" y="78.6">MIPI</text>
<text x="86.2" y="81.8">TX</text>
<text x="112.1" y="78.1">MUX2</text>
<text x="149.4" y="80.9">PCIE2.0</text>
<text x="149.4" y="82.6">SATA30</text>
<text x="193" y="81.7">M.2</text>
<text x="193" y="83.3">M KEY</text>
<text x="84.4" y="86.5">D/CPHY1</text>
<text x="86" y="84.9">MIPI</text>
<text x="86.6" y="88.1">TX</text>
<text x="149.4" y="84.2">MULTI0</text>
<text x="84.5" y="92">D/CPHY0</text>
<text x="86.1" y="90.4">MIPI</text>
<text x="86.1" y="93.6">RX</text>
<text x="86.3" y="95.8">MIPI</text>
<text x="148.3" y="91.5">HDMI2.1</text>
<text x="148.3" y="93.1">eDP1.3</text>
<text x="148.3" y="94.7">MULTI0</text>
<text x="84.6" y="97.4">D/CPHY1</text>
<text x="85.6" y="101.3">MIPI</text>
<text x="86.3" y="99">RX</text>
<text x="46.4" y="102.4">MIPI RX</text>
<text x="46.4" y="104.1">CSI0</text>
<text x="85.6" y="102.9">DPHY0</text>
<text x="85.6" y="104.5">RX</text>
<text x="150.7" y="105">OSC</text>
<text x="85.3" y="108.4">USB20</text>
<text x="85.3" y="110">OTG0</text>
<text x="149.4" y="112.5">eMMC</text>
<text x="85.1" y="118">USB3.1</text>
<text x="85.1" y="119.6">DP1.4</text>
<text x="149.4" y="114.1">FSPI</text>
<text x="149.4" y="115.7">MULTI</text>
<text x="85.1" y="121.2">MULTI0</text>
<text x="149.4" y="123">DDR_</text>
<text x="149.4" y="124.6">CH0</text>
<text x="44.9" y="129.9">DP to HDMI</text>
<text x="149.4" y="126.2">DQ0-15</text>
<text x="149.4" y="127.8">_A</text>
<text x="149.4" y="129.5">DQ0-15</text>
<text x="149.4" y="131.1">_B</text>
<text x="191.5" y="128.1">DATA0-DATA7</text>
<text x="194.3" y="126.5">eMMC</text>
<text x="97" y="135.6">USB20</text>
<text x="97" y="137.2">HOST0</text>
<text x="117.7" y="136.4">I2S0</text>
<text x="131.1" y="136.4">SDMMC</text>
<text x="140.9" y="135.4">DDR_CH1</text>
<text x="140.9" y="137">DQ0-15_C</text>
<text x="140.9" y="138.6">DQ0-15_D</text>
<text x="189.1" y="141.8">LPDDR5/5X</text>
<text x="201.5" y="141.8">32bit</text>
<text x="189.1" y="155.3">LPDDR5/5X</text>
<text x="201.5" y="155.3">32bit</text>
<text x="117.3" y="161">CODEC</text>
<text x="86.5" y="162.1">USB HUB 2.0</text>
<text x="117.3" y="162.6">SE8316</text>
<text x="161.1" y="165.1">Micro</text>
<text x="161.1" y="166.7">SD Card</text>
</g>
<g font-size="1.6" fill="#00f">
<text x="167" y="126.5">eMMC 5.1 HS400</text>
<text x="167.7" y="139.1">DDR_CH0_32bit</text>
<text x="167.7" y="154.7">DDR_CH1_32bit</text>
</g>
<g font-size="1.4" fill="#003f7f">
<text x="20.1" y="28.4">Mean to Interface</text>
<text x="20.2" y="33.2">Mean to IC</text>
<text x="147.1" y="47.1" transform="rotate(-90 147.1 47.1)">PHY_MDI</text>
<text x="201.5" y="58.4">TO RK3588S</text>
<text x="103" y="66.8" transform="rotate(-90 103 66.8)">USB2_HOST1</text>
<text x="104.4" y="66.8" transform="rotate(-90 104.4 66.8)">LS/FS/HS</text>
<text x="147.3" y="66.2" transform="rotate(-90 147.3 66.2)">GMAC1</text>
</g>
<g font-size="1.4" fill="#00f">
<text x="39" y="41.3">Power Key</text>
<text x="67.6" y="53.6">I2C/Sleep/INT/AVS/RESETn</text>
<text x="64.4" y="66.4">Power for RK3588S</text>
<text x="65.8" y="77.1">MIPI_TX</text>
<text x="65.8" y="78.5">4 Lane</text>
<text x="167.8" y="83.7">PCIE2.0</text>
<text x="66.7" y="100.2">MIPI_RX</text>
<text x="66.7" y="101.6">4 Lane</text>
<text x="168.1" y="105.3">24MHz</text>
<text x="66.3" y="109.1">USB2.0_OTG</text>
<text x="64.9" y="115.2">TYPEC0_SSRX1</text>
<text x="65" y="127.7">TYPEC0_SSRX2</text>
<text x="94.8" y="153.9" transform="rotate(-90 94.8 153.9)">USB2_HOST0</text>
<text x="27.7" y="159.6">2.4/5GHz</text>
<text x="63" y="160.9">USB2.0_3</text>
<text x="27.7" y="170.1">2.4/5GHz</text>
<text x="83.9" y="179.1" transform="rotate(-90 83.9 179.1)">USB2.0_2</text>
<text x="99" y="179.4" transform="rotate(-90 99 179.4)">USB2.0_1</text>
<text x="116.6" y="189.8">Headphone</text>
</g>
<g font-size="1.4">
<text x="182.6" y="56">RTC IC</text>
<text x="41.7" y="165.4">802.11</text>
<text x="41.7" y="166.8">a/b/g/n/ac</text>
<text x="41.7" y="169.6">BT5.0</text>
<text x="207.4" y="203">03.Block Diagram</text>
<text x="207.4" y="200.7">ROCK 5C</text>
</g>
<g font-size="1">
<text x="188.4" y="200.5">Size</text>
<text x="188.9" y="202.7">Custom Page Name:</text>
<text x="195.7" y="200.2">Title:</text>
<text x="224.9" y="200.1">REV</text>
<text x="224.9" y="202.4">2.1</text>
<text x="188.7" y="204.8">Date:</text>
<text x="193.4" y="204.8">Friday, September 04, 2026</text>
<text x="212.1" y="204.8">Sheet</text>
<text x="216.8" y="204.8">3</text>
<text x="220.3" y="204.8">of</text>
<text x="223.8" y="204.8">25</text>
</g>
<g font-size=".8">
<text x="23.9" y=".9">5</text>
<text x="69.4" y=".9">4</text>
<text x="114.9" y=".9">3</text>
<text x="160.4" y=".9">2</text>
<text x="206" y=".9">1</text>
<text x=".3" y="27.5">D</text>
<text x="229.1" y="27.5">D</text>
<text x=".3" y="78.7">C</text>
<text x="229.1" y="78.7">C</text>
<text x=".3" y="129.8">B</text>
<text x="229.1" y="129.8">B</text>
<text x=".3" y="180.9">A</text>
<text x="229.1" y="180.9">A</text>
<text x="23.9" y="206.7">5</text>
<text x="69.4" y="206.7">4</text>
<text x="114.9" y="206.7">3</text>
<text x="160.4" y="206.7">2</text>
<text x="206" y="206.7">1</text>
</g>
</svg>
